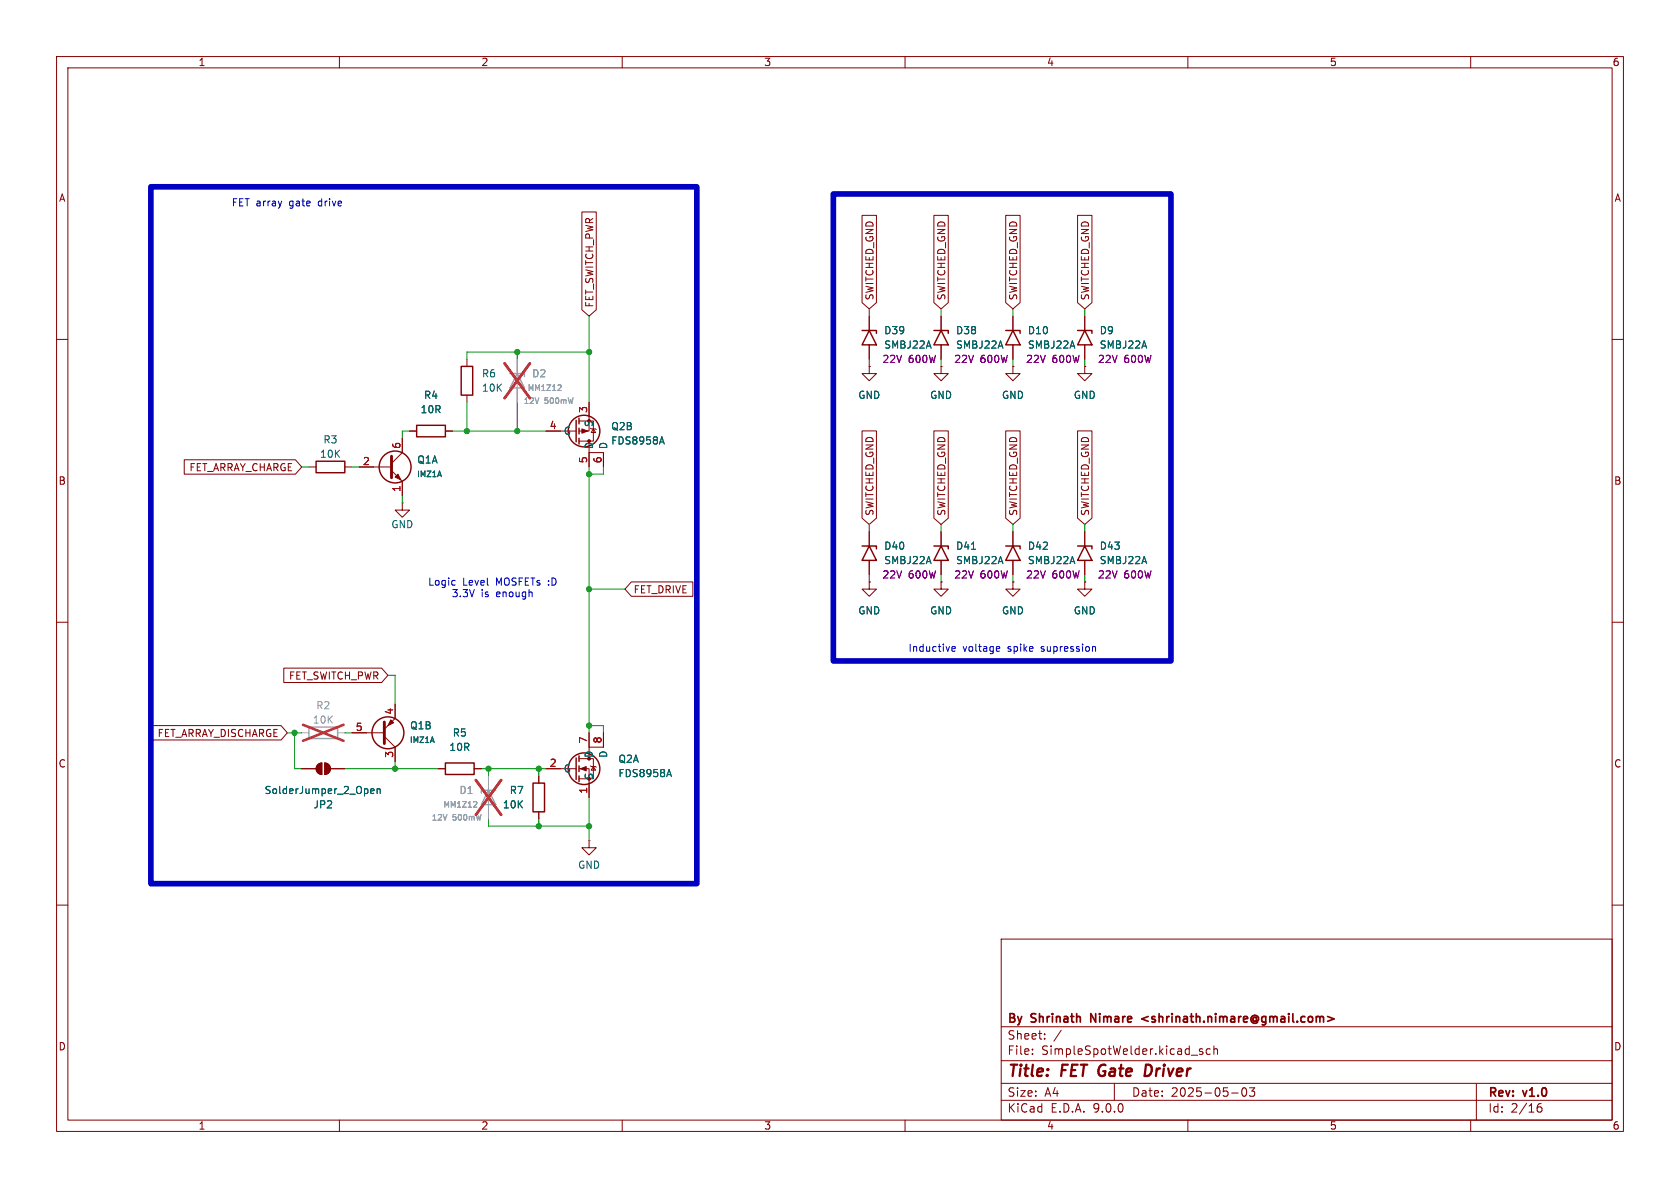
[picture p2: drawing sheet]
<svg xmlns="http://www.w3.org/2000/svg" width="297mm" height="210mm" viewBox="0 0 297 210" stroke-linecap="round" stroke-linejoin="round" font-family="sans-serif">
<g fill="none" stroke="#840000" stroke-width=".18">
<path d="M10 10h277v190h-277zM12 12h273v186h-273zM60 10v2M110 10v2M160 10v2M210 10v2M260 10v2M102.9 37.5h2.5v17.3l-1.3 1.1-1.2-1.1zM152.4 38.1h2.5v15.4l-1.2 1.1-1.3-1.1zM165.1 38.1h2.5v15.4l-1.2 1.1-1.3-1.1zM177.8 38.1h2.5v15.4l-1.2 1.1-1.3-1.1zM190.5 38.1h2.5v15.4l-1.2 1.1-1.3-1.1z"/>
<path d="M153.7 55.9v2.5M166.4 55.9v2.5M179.1 55.9v2.5M191.8 55.9v2.5M10 60h2M71.1 77.5v2.5l-1.9 1.9M72.4 76.2h1.3M78.7 76.2h1.3M82.5 63.5v1.3M82.5 69.9v1.2M96.5 76.2h5.4M102.4 74.4h2.5v3.6h-2.5"/>
<path d="M104.1 78.7v1.3h2.6v2.6M104.1 71.1v5.1h-1.7M104.9 75.8l.4 .7h-.8zM152.4 76.2h2.5v15.4l-1.2 1.1-1.3-1.1zM153.7 64.8v1.2h1.2l-1.2 1.3-1.3-1.3h1.3M153.7 64.8h.1M153.7 61v2.5M165.1 76.2h2.5v15.4l-1.2 1.1-1.3-1.1zM166.4 64.8v1.2h1.2l-1.2 1.3-1.3-1.3h1.3M166.4 64.8h.1M166.4 61v2.5M177.8 76.2h2.5v15.4l-1.2 1.1-1.3-1.1z"/>
<path d="M179.1 64.8v1.2h1.2l-1.2 1.3-1.3-1.3h1.3M179.1 64.8h.1M179.1 61v2.5M190.5 76.2h2.5v15.4l-1.2 1.1-1.3-1.1zM191.8 64.8v1.2h1.2l-1.2 1.3-1.3-1.3h1.3M191.8 64.8h.1M191.8 61v2.5M285 60h2M32.6 81.3h19.6l1.1 1.3-1.1 1.2h-19.6zM54.6 82.6h1.3M61 82.6h1.2M63.5 82.6h5.7"/>
<path d="M69.2 83.2l1.9 1.9v2.5M71.1 88.9v1.3h1.3l-1.3 1.2-1.3-1.2h1.3M71.1 88.9h.1M104.1 80v2.6M153.7 94v2.5M153.7 99.1v2.5M166.4 94v2.5M166.4 99.1v2.5M179.1 94v2.5M179.1 99.1v2.5M191.8 94v2.5M191.8 99.1v2.5"/>
<path d="M10 110h2M50.2 118.1h17.3l1.1 1.3-1.1 1.3h-17.3zM111.6 102.9h10.9v2.5h-10.9l-1.1-1.3zM153.7 102.9v1.2h1.2l-1.2 1.3-1.3-1.3h1.3M153.7 102.9h.1M166.4 102.9v1.2h1.2l-1.2 1.3-1.3-1.3h1.3M166.4 102.9h.1M179.1 102.9v1.2h1.2l-1.2 1.3-1.3-1.3h1.3M179.1 102.9h.1M191.8 102.9v1.2h1.2l-1.2 1.3-1.3-1.3h1.3M191.8 102.9h.1M285 110h2"/>
<path d="M26.9 128.3h22.8l1.1 1.2-1.1 1.3h-22.8zM53.3 135.9h2.6M56.2 135.2l.7-.3v2a1.02 1.02 0 0 1-.9-.6 1.02 1.02 0 0 1 .2-1.1zM57.4 134.9a1.02 1.02 0 0 1 1 1 1.02 1.02 0 0 1-1 1zM58.4 135.9h2.6M62.2 129.5h5.7M67.9 130.2l1.9 1.9v2.5M69.8 124.5v2.5l-1.9 1.9M77.5 135.9h1.2M83.8 135.9h1.3M95.2 137.2v1.2M96.5 135.9h5.4"/>
<path d="M102.4 134.1h2.5v3.6h-2.5M102.4 135.9h1.7v5.1M104.1 129.5v2.6M104.4 135.4l.1 .1h.8l.1 .1M104.9 135.5l.4 .6h-.8zM106.7 129.5v2.6h-2.6v1.3M95.2 143.5v1.3M104.1 148.6v1.3h1.3l-1.3 1.2-1.2-1.2h1.2M104.1 148.6h.1M10 160h2M177 166h108v32h-108zM285 160h2"/>
<path d="M60 198v2M110 198v2M160 198v2M177 194.5h108M177 191.5h108M177 187.5h108M177 181.5h108M182.5 186.3v.1M182.5 185.5v.1M184.7 183.6v.1M184.7 182.8v.1M187.6 182.1l-1.3 2"/>
<path d="M197 191.5v3M210 198v2M212.6 185.5l-.4-.1-.2 .2 .1 .2 .5 .2v.3h-.6M214 185.5l-.5-.1-.3 .3v.4l.2 .2h.6M214.6 185.5l.2-.1 .4 .1v.9M214.6 184.9v1.5M217.7 193.2h1.2M219.7 192.4l.2-.1a.81 .81 0 0 1 .6 .6 .81 .81 0 0 1-.3 .8l-.2 .1a.81 .81 0 0 1-.3-1.4zM220.9 192.3h.9l-.5 .6 .4 .1v.7l-.2 .1h-.4l-.2-.1M260 198v2M261 191.5v6.5M271.7 196l.3-.3h.5l.1 .3v.3l-.3 .3-.4-.1-.2-.2"/>
<path d="M272.5 195.1a.59 .59 0 0 0-.8 .6"/>
</g>
<path d="M203.3 188.3l-.7-.1-.3 2h.5l.5-.3" fill="none" stroke="#840000" stroke-width=".4"/>
<path d="M203 179.7l-1.2 .4 1.2 .4M234.7 179.7l1.1 .4-1.1 .4M192.8 180.7v-1.5l.9 1.5" fill="none" stroke="#840000" stroke-width=".3"/>
<g fill="none" stroke="#840000" stroke-width=".25">
<path d="M152.4 58.4h2.5v.5M153.7 58.4l1.2 2.6h-2.5zM165.1 58.4h2.5v.5M166.4 58.4l1.2 2.6h-2.5zM177.8 58.4h2.5v.5M179.1 58.4l1.2 2.6h-2.5zM190.5 58.4h2.5v.5M191.8 58.4l1.2 2.6h-2.5zM73.7 75.2h5v2h-5zM81.5 64.8h2.1v5.1h-2.1zM101.9 74.3v3.8M102.4 73.9v1"/>
<path d="M102.4 75.7v1M102.4 77.5v1M55.9 81.5h5.1v2.1h-5.1zM152.4 96.5h2.5v.5M153.7 96.5l1.2 2.6h-2.5zM165.1 96.5h2.5v.5M166.4 96.5l1.2 2.6h-2.5zM177.8 96.5h2.5v.5M179.1 96.5l1.2 2.6h-2.5zM190.5 96.5h2.5v.5M191.8 96.5l1.2 2.6h-2.5zM78.7 134.9h5.1v2h-5.1z"/>
<path d="M94.2 138.4h2.1v5.1h-2.1zM101.9 134v3.8M102.4 133.6v1M102.4 135.4v1M102.4 137.2v1"/>
<circle cx="103.3" cy="76.2" r="2.79"/>
<circle cx="69.8" cy="82.5" r="2.82"/>
<circle cx="68.6" cy="129.5" r="2.82"/>
<circle cx="103.3" cy="135.9" r="2.79"/>
</g>
<path d="M69.2 80.6v3.9M67.9 127.6v3.8" fill="none" stroke="#840000" stroke-width=".51"/>
<g fill="#840000" stroke="#840000" stroke-width=".18">
<path d="M69.8 84.3l.6-.5 .5 1z"/>
<path d="M69.1 127.3l.5 .5-1 .5z"/>
<path d="M102.9 75.8l1 .4-1 .4z"/>
<path d="M57.4 134.9a1.02 1.02 0 0 1 1 1 1.02 1.02 0 0 1-1 1z"/>
<path d="M56.2 135.2l.7-.3v2a1.02 1.02 0 0 1-.9-.6 1.02 1.02 0 0 1 .2-1.1z"/>
<path d="M102.6 135.9l1-.4v.8z"/>
</g>
<path d="M90.2 66h2.5v.5M91.4 66l1.3 2.6h-2.5zM54.6 128.5h5.1v2.1h-5.1zM86.4 139.7l1.2 2.5h-2.5zM87.6 139.7h-2.5v.5" fill="none" stroke="#a1a1a1" stroke-width=".25"/>
<path d="M91.4 63.5v7.6M53.3 129.5h1.3M59.7 129.5h1.3M86.4 137.2v7.6" fill="none" stroke="#a1a1a1" stroke-width=".18"/>
<path d="M99 68l.2 .2v.3l-.6 .5h.6M84.1 141.7l.2 .2v.2l-.6 .6h.6" fill="none" stroke="#989898" stroke-width=".18"/>
<path d="M89.2 64.2l4.5 6.2M93.7 64.2l-4.5 6.2M53.6 128.1l7.1 2.9M60.7 128.1l-7.1 2.9M84.1 137.9l4.5 6.1M88.6 137.9l-4.5 6.1" fill="none" stroke="#e12e31" stroke-width=".46"/>
<path d="M116.7 78.1h.6M117 77.2l.4 1.3M171.7 97.1h.8M65.5 139.9l.6-.2v-.2l-.4-.1-.2 .2 .1 .6h.5M66.7 139.6l.2-.2 .3 .1v.8M66.7 139.4v.9M118 136.9h.6M118.3 136l.4 1.3" fill="none" stroke="#006464" stroke-width=".18"/>
<g fill="none" stroke="#009600" stroke-width=".18">
<path d="M104.1 55.9v15.2M153.7 54.6v1.3M166.4 54.6v1.3M179.1 54.6v1.3M191.8 54.6v1.3M72.4 76.2h-1.3v1.3M80 76.2h16.5M82.5 71.1v5.1M91.4 62.2v1.3M91.4 71.1v5.1M104.1 62.2h-21.6v1.3M153.7 63.5v1.3"/>
<path d="M166.4 63.5v1.3M179.1 63.5v1.3M191.8 63.5v1.3M53.3 82.6h1.3M62.2 82.6h1.3M71.1 87.6v1.3M104.1 82.6v46.9M106.7 82.6v1.2h-2.6M153.7 92.7v1.3M166.4 92.7v1.3M179.1 92.7v1.3M191.8 92.7v1.3"/>
<path d="M68.6 119.4h1.2v5.1M104.1 104.1h6.4M153.7 101.6v1.3M166.4 101.6v1.3M179.1 101.6v1.3M191.8 101.6v1.3M50.8 129.5h2.5M52.1 129.5v6.4h1.2M61 129.5h1.2M61 135.9h16.5M69.8 134.6v1.3M85.1 135.9h11.4"/>
<path d="M86.4 135.9v1.3M95.2 135.9v1.3M104.1 128.3h2.6v1.2M86.4 144.8v1.3h17.7M95.2 144.8v1.3M104.1 141v7.6"/>
</g>
<path d="M80.3 102.6l.2 .1M80.5 103.4h-.2M168.3 114.7l.6-.1-.1-.2-.3-.1-.2 .2v.6h.5M176.3 114.3l.4 .1v.2l-.6 .1M176.7 115.1h-.4M193.3 114.3l.4 .2v.6" fill="none" stroke="#0000c2" stroke-width=".18"/>
<path d="M26.7 33h96.5v123.2h-96.5zM147.3 34.3h59.7v82.5h-59.7z" fill="none" stroke="#0000c2" stroke-width="1"/>
<g fill="#009600" stroke="#009600" stroke-width=".18">
<circle cx="82.5" cy="76.2" r=".46"/>
<circle cx="91.4" cy="76.2" r=".46"/>
<circle cx="91.4" cy="62.2" r=".46"/>
<circle cx="104.1" cy="83.8" r=".46"/>
<circle cx="104.1" cy="104.1" r=".46"/>
<circle cx="104.1" cy="62.2" r=".46"/>
<circle cx="104.1" cy="146.1" r=".46"/>
<circle cx="95.2" cy="146.1" r=".46"/>
<circle cx="69.8" cy="135.9" r=".46"/>
<circle cx="95.2" cy="135.9" r=".46"/>
<circle cx="86.4" cy="135.9" r=".46"/>
<circle cx="52.1" cy="129.5" r=".46"/>
<circle cx="104.1" cy="128.3" r=".46"/>
</g>
<g font-size="2.8" fill="#840000">
<text x="178" y="190.9">Title:</text>
<text x="187.7" y="190.9">FET Gate</text>
<text x="204" y="190.9">Driver</text>
</g>
<g font-size="2.1" fill="#840000">
<text x="178" y="184">Sheet:</text>
<text x="178" y="181.2">By</text>
<text x="182.4" y="181.2">Shrinath</text>
<text x="193.5" y="181.2">Nimare</text>
<text x="203.1" y="181.2">&lt;shrinath.nimare@gmail.com&gt;</text>
<text x="178" y="186.7">File:</text>
<text x="184.1" y="186.7">SimpleSpotWelder.kicad_sch</text>
<text x="178" y="196.9">KiCad</text>
<text x="178" y="194.1">Size:</text>
<text x="184.7" y="194.1">A4</text>
<text x="185.7" y="196.9">E.D.A.</text>
<text x="193.3" y="196.9">9.0.0</text>
<text x="200" y="194.1">Date:</text>
<text x="207" y="194.1">2025-05-03</text>
<text x="263" y="194.3">Rev:</text>
<text x="263" y="196.9">Id:</text>
<text x="267.1" y="196.9">2/16</text>
<text x="269.4" y="194.3">v1.0</text>
</g>
<g font-size="1.8" fill="#840000">
<text x="35" y="11.9">1</text>
<text x="85" y="11.9">2</text>
<text x="135" y="11.9">3</text>
<text x="185" y="11.9">4</text>
<text x="235" y="11.9">5</text>
<text x="285" y="11.9">6</text>
<text x="10.3" y="35.9">A</text>
<text x="285.3" y="35.9">A</text>
<text x="154.6" y="53.2" transform="rotate(-90 154.6 53.2)">SWITCHED_GND</text>
<text x="167.3" y="53.2" transform="rotate(-90 167.3 53.2)">SWITCHED_GND</text>
<text x="180" y="53.2" transform="rotate(-90 180 53.2)">SWITCHED_GND</text>
<text x="192.7" y="53.2" transform="rotate(-90 192.7 53.2)">SWITCHED_GND</text>
<text x="105.1" y="54.5" transform="rotate(-90 105.1 54.5)">FET_SWITCH_PWR</text>
<text x="33.4" y="83.5">FET_ARRAY_CHARGE</text>
<text x="10.3" y="85.9">B</text>
<text x="285.3" y="85.9">B</text>
<text x="154.6" y="91.3" transform="rotate(-90 154.6 91.3)">SWITCHED_GND</text>
<text x="167.3" y="91.3" transform="rotate(-90 167.3 91.3)">SWITCHED_GND</text>
<text x="180" y="91.3" transform="rotate(-90 180 91.3)">SWITCHED_GND</text>
<text x="192.7" y="91.3" transform="rotate(-90 192.7 91.3)">SWITCHED_GND</text>
<text x="111.9" y="105.1">FET_DRIVE</text>
<text x="51" y="120.3">FET_SWITCH_PWR</text>
<text x="27.8" y="130.5">FET_ARRAY_DISCHARGE</text>
<text x="10.3" y="135.9">C</text>
<text x="285.3" y="135.9">C</text>
<text x="10.3" y="185.9">D</text>
<text x="285.3" y="185.9">D</text>
<text x="35" y="199.9">1</text>
<text x="85" y="199.9">2</text>
<text x="135" y="199.9">3</text>
<text x="185" y="199.9">4</text>
<text x="235" y="199.9">5</text>
<text x="285" y="199.9">6</text>
</g>
<g font-size="1.8" fill="#0000c2">
<text x="40.9" y="36.7">FET array</text>
<text x="51.3" y="36.7">gate</text>
<text x="56.5" y="36.7">drive</text>
<text x="75.6" y="103.7">Logic</text>
<text x="79.8" y="105.8">3.3V</text>
<text x="81.8" y="103.7">Level</text>
<text x="85" y="105.8">is</text>
<text x="87.8" y="103.7">MOSFETs :D</text>
<text x="87.9" y="105.8">enough</text>
<text x="160.5" y="115.4">Inductive</text>
<text x="170.2" y="115.4">voltage</text>
<text x="178.3" y="115.4">spike</text>
<text x="184.3" y="115.4">supression</text>
</g>
<g font-size="1.8" fill="#006464">
<text x="156.2" y="59.3">D39</text>
<text x="168.9" y="59.3">D38</text>
<text x="181.6" y="59.3">D10</text>
<text x="194.3" y="59.3">D9</text>
<text x="156.2" y="61.8">SMBJ22A</text>
<text x="168.9" y="61.8">SMBJ22A</text>
<text x="181.6" y="61.8">SMBJ22A</text>
<text x="194.3" y="61.8">SMBJ22A</text>
<text x="74.9" y="70.7">R4</text>
<text x="85.1" y="66.9">R6</text>
<text x="85.1" y="69.4">10K</text>
<text x="151.6" y="70.7">GND</text>
<text x="164.3" y="70.7">GND</text>
<text x="177" y="70.7">GND</text>
<text x="189.7" y="70.7">GND</text>
<text x="74.3" y="73.3">10R</text>
<text x="99.6" y="77.1">G</text>
<text x="105" y="75.6" transform="rotate(-90 105 75.6)">S</text>
<text x="108" y="76.2">Q2B</text>
<text x="56.5" y="81.1">10K</text>
<text x="57.1" y="78.6">R3</text>
<text x="73.7" y="82.1">Q1A</text>
<text x="105" y="79.5" transform="rotate(-90 105 79.5)">D</text>
<text x="107.5" y="79.5" transform="rotate(-90 107.5 79.5)">D</text>
<text x="108" y="78.8">FDS8958A</text>
<text x="69.1" y="93.6">GND</text>
<text x="156.2" y="99.9">SMBJ22A</text>
<text x="156.2" y="97.4">D40</text>
<text x="168.9" y="99.9">SMBJ22A</text>
<text x="168.9" y="97.4">D41</text>
<text x="181.6" y="99.9">SMBJ22A</text>
<text x="181.6" y="97.4">D42</text>
<text x="194.3" y="99.9">SMBJ22A</text>
<text x="194.3" y="97.4">D43</text>
<text x="151.6" y="108.8">GND</text>
<text x="164.3" y="108.8">GND</text>
<text x="177" y="108.8">GND</text>
<text x="189.7" y="108.8">GND</text>
<text x="72.4" y="129.1">Q1B</text>
<text x="79.9" y="130.4">R5</text>
<text x="79.3" y="132.9">10R</text>
<text x="99.6" y="136.8">G</text>
<text x="105" y="137.9" transform="rotate(-90 105 137.9)">S</text>
<text x="105" y="134.1" transform="rotate(-90 105 134.1)">D</text>
<text x="107.5" y="134.1" transform="rotate(-90 107.5 134.1)">D</text>
<text x="109.2" y="137.6">FDS8958A</text>
<text x="109.2" y="135">Q2A</text>
<text x="46.7" y="140.6">SolderJumper_2_Open</text>
<text x="55.3" y="143.1">JP2</text>
<text x="88.8" y="143.1">10K</text>
<text x="90" y="140.6">R7</text>
<text x="102.1" y="153.8">GND</text>
</g>
<g font-size="1.8" fill="#840084">
<text x="155.9" y="64.4">22V</text>
<text x="160.6" y="64.4">600W</text>
<text x="168.6" y="64.4">22V</text>
<text x="173.3" y="64.4">600W</text>
<text x="181.3" y="64.4">22V</text>
<text x="186" y="64.4">600W</text>
<text x="194" y="64.4">22V</text>
<text x="198.7" y="64.4">600W</text>
<text x="155.9" y="102.5">22V</text>
<text x="160.6" y="102.5">600W</text>
<text x="168.6" y="102.5">22V</text>
<text x="173.3" y="102.5">600W</text>
<text x="181.3" y="102.5">22V</text>
<text x="186" y="102.5">600W</text>
<text x="194" y="102.5">22V</text>
<text x="198.7" y="102.5">600W</text>
</g>
<g font-size="1.8" fill="#989898">
<text x="94" y="66.9">D2</text>
<text x="55.8" y="125.6">R2</text>
<text x="55.2" y="128.1">10K</text>
<text x="81.1" y="140.6">D1</text>
</g>
<g font-size="1.8" fill="#a90000">
<text x="97.1" y="75.9">4</text>
<text x="103.9" y="73.1" transform="rotate(-90 103.9 73.1)">3</text>
<text x="64.1" y="82.3">2</text>
<text x="70.9" y="79.4" transform="rotate(-90 70.9 79.4)">6</text>
<text x="103.9" y="82" transform="rotate(-90 103.9 82)">5</text>
<text x="106.4" y="82" transform="rotate(-90 106.4 82)">6</text>
<text x="70.9" y="87.1" transform="rotate(-90 70.9 87.1)">1</text>
<text x="62.8" y="129.3">5</text>
<text x="69.6" y="126.4" transform="rotate(-90 69.6 126.4)">4</text>
<text x="103.9" y="131.5" transform="rotate(-90 103.9 131.5)">7</text>
<text x="106.4" y="131.5" transform="rotate(-90 106.4 131.5)">8</text>
<text x="69.6" y="134.1" transform="rotate(-90 69.6 134.1)">3</text>
<text x="97.1" y="135.6">2</text>
<text x="103.9" y="140.4" transform="rotate(-90 103.9 140.4)">1</text>
</g>
<g font-size="1.4" fill="#a1a1a1">
<text x="92.5" y="71.6">12V</text>
<text x="96.3" y="71.6">500mW</text>
<text x="76.2" y="145.3">12V</text>
<text x="80" y="145.3">500mW</text>
</g>
<g font-size="1.4" fill="#989898">
<text x="93.2" y="69.3">MM1Z12</text>
<text x="78.3" y="143">MM1Z12</text>
</g>
<g font-size="1.4" fill="#006464">
<text x="73.6" y="84.5">IMZ1A</text>
<text x="72.3" y="131.5">IMZ1A</text>
</g>
</svg>
